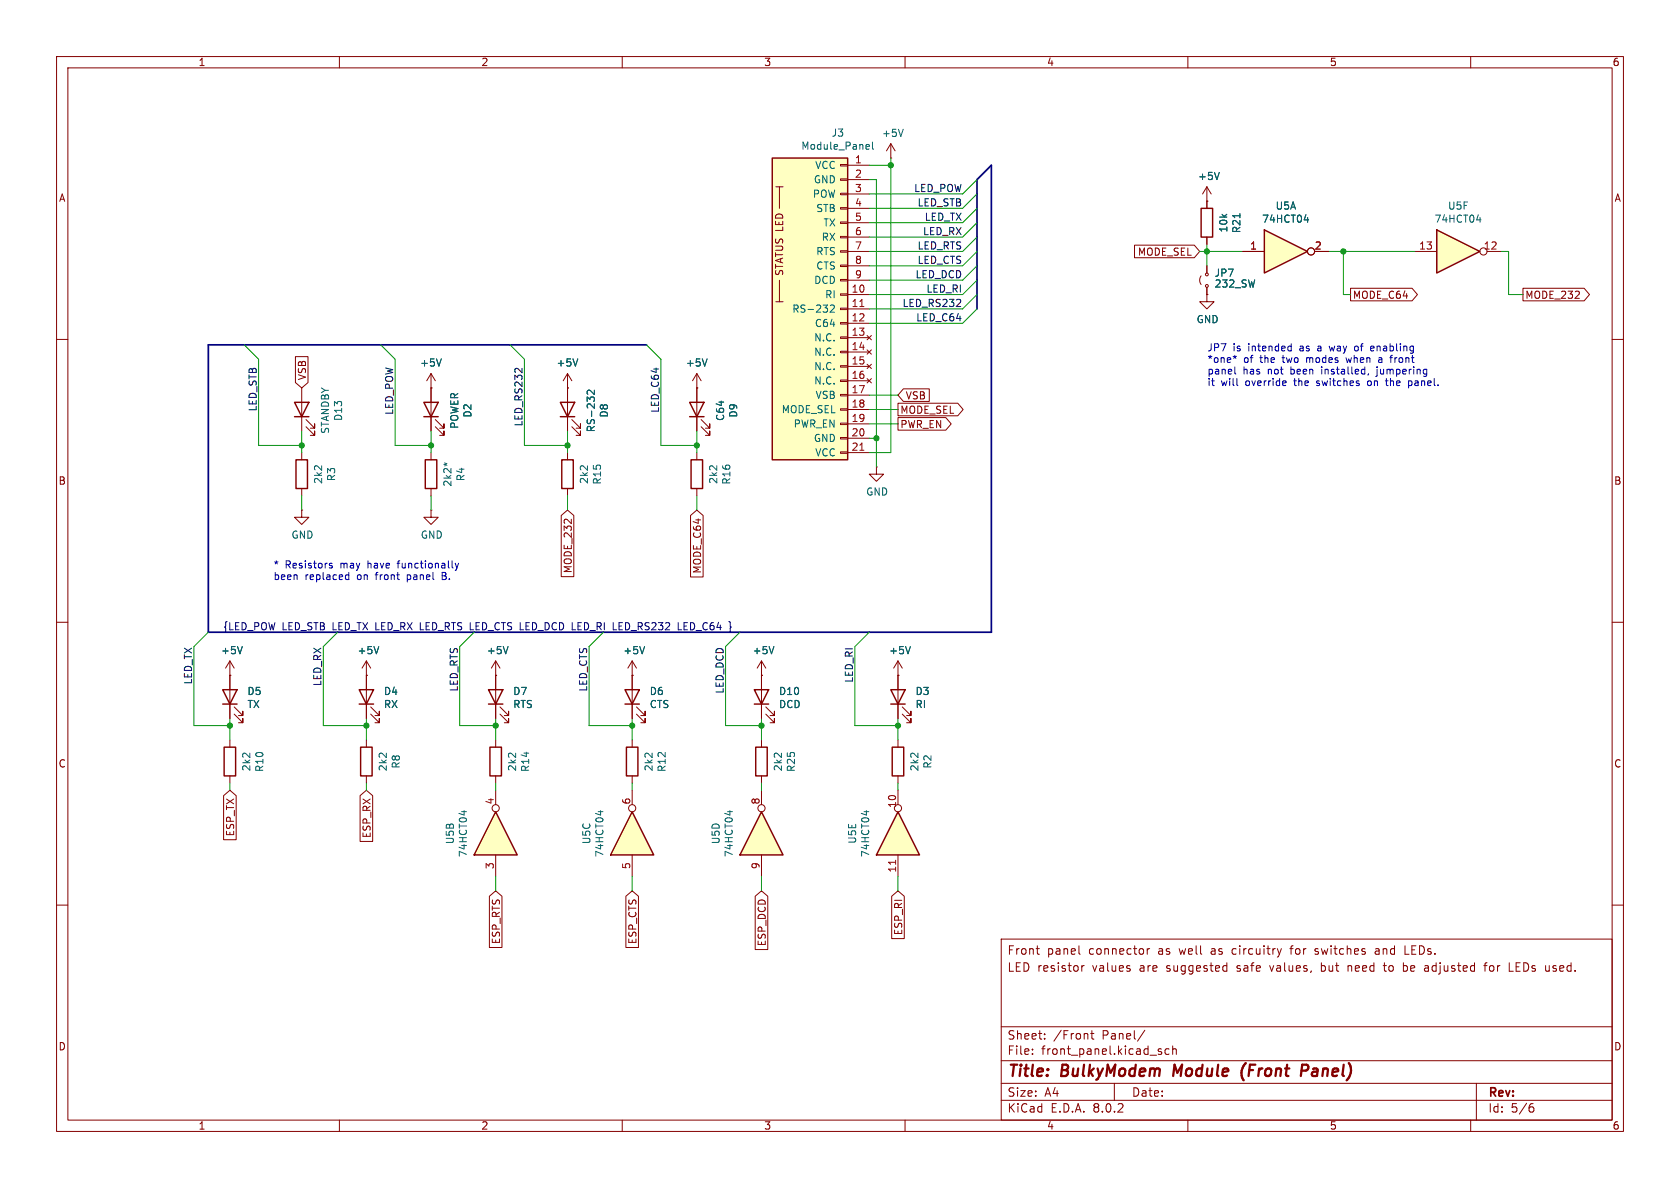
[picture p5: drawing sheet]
<svg xmlns="http://www.w3.org/2000/svg" width="297mm" height="210mm" viewBox="0 0 297 210" stroke-linecap="round" stroke-linejoin="round" font-family="sans-serif">
<g fill="none" stroke="#840000" stroke-width=".18">
<path d="M10 10h277v190h-277zM12 12h273v186h-273zM60 10v2M110 10v2M160 10v2M210 10v2M260 10v2M213.4 35.6h.1M213.4 33l-.8 1.3M213.4 33v2.6M213.4 33l.7 1.3M10 60h2"/>
<path d="M285 60h2M76.2 68.6h.1M76.2 66l-.8 1.3M76.2 66v2.6M76.2 66l.8 1.3M10 110h2M285 110h2M87.6 130.8v1.3M87.6 137.2v1.2M134.6 130.8v1.3M134.6 137.2v1.2M158.7 130.8v1.3"/>
<path d="M158.7 137.2v1.2M10 160h2M285 160h2M177 166h108v32h-108zM183.2 167.7h.5M183.5 168.6l.2 .1M190.7 168.5l.3 .2M191.2 170.7v1M191.7 170.7l-.3 .1-.2 .2M202.8 167.7v1M203.2 167.7l-.2 .1-.2 .2M216.5 170.7l.4 .1"/>
<path d="M216.9 170.2v1.5M216.9 171.6l-.4 .1M226.5 167.7l-.3 1M228 167.7h.6M232.5 168.6l.4 .1M232.7 167.7l-.2 .2 .2 .3M233.6 170.2v1.5M233.6 171.6l.1 .1M233.7 170.7l-.1 .1M238.3 170.7v1M238.5 170.7l-.2 .1M243.6 167.7l-.4 .1"/>
<path d="M243.7 168.1h-.4a.29 .29 0 0 0-.2 .3 .29 .29 0 0 0 .2 .3h.4M244.5 170.7h.6M244.7 170.2v1.3l.4 .2M248.1 170.8h.6M248.1 171.6h.6M248.4 167.2v1.5h.7M252 170.7h.3l.2 .2M252.5 171.6l-.5 .1M252.5 171.1h-.5M262.3 170.7h.6M262.9 170.2l-.4 .2v1.3M266.8 171.7h.7"/>
<path d="M60 198v2M110 198v2M160 198v2M177 194.5h108M177 191.5h108M177 187.5h108M177 181.5h108M182.5 186.3v.1M182.5 185.5v.1M184.7 183.6v.1M184.7 182.8v.1M192.8 182.7h.6"/>
<path d="M193 182.2v1.3l.4 .2M197 191.5v3M202.4 182.1l-1.3 2M205 185.9l.3 .1 .1 .2-.2 .2h-.3M205 185.4l.3 .1M206.7 185.5l-.5-.1-.2 .3v.4l.1 .2h.6M207.3 185.5l.2-.1 .4 .1 .1 .9M207.3 184.9v1.5M210 198v2M260 198v2M261 191.5v6.5M270.6 195.7h.3l.3 .3-.1 .5-.5 .1"/>
<path d="M271 195.1l-.4 .1"/>
</g>
<path d="M207.6 188.2l-.2 2M220.3 187.9a2.35 2.35 0 0 0-.4 3.1M230.2 188.2l1 .1a.58 .58 0 0 1-.4 1h-.7" fill="none" stroke="#840000" stroke-width=".4"/>
<path d="M215.6 30.5l-.5 1.2M78 63.4l-.4 1.3" fill="none" stroke="#006464" stroke-width=".18"/>
<path d="M86.6 132.1h2v5.1h-2zM133.6 132.1h2v5.1h-2zM157.7 132.1h2.1v5.1h-2.1z" fill="none" stroke="#840000" stroke-width=".25"/>
<path d="M111.8 143.5l3.8 7.6h-7.7z" fill="#ffffc2"/>
<path d="M111.8 143.5l3.8 7.6h-7.7z" fill="none" stroke="#840000" stroke-width=".25"/>
<g fill="none" stroke="#840000" stroke-width=".18">
<path d="M111.8 119.4h.1M111.8 116.8v2.6M111.8 116.8l-.8 1.3M111.8 116.8l.7 1.3M111.8 139.7v2.5M111.8 151.1v3.8"/>
<circle cx="111.8" cy="142.9" r=".63"/>
</g>
<path d="M114 114.3l-.5 1.3M105.8 143.5h.8M106.2 143.3v.8" fill="none" stroke="#006464" stroke-width=".18"/>
<path d="M134.6 143.5l3.8 7.6h-7.6z" fill="#ffffc2"/>
<path d="M39.4 121.9h2.5l-1.3 2.6zM39.4 124.5h2.5M134.6 143.5l3.8 7.6h-7.6z" fill="none" stroke="#840000" stroke-width=".25"/>
<g fill="none" stroke="#840000" stroke-width=".18">
<path d="M40.6 119.4h.1M40.6 116.8v10.2M40.6 116.8l-.7 1.3M40.6 116.8l.8 1.3M41.4 126.2l1.5 1.6v-.8v.8h-.7M41.4 125l1.5 1.5v-.8v.8h-.7M134.6 139.7v2.5M134.6 151.1v3.8"/>
<circle cx="134.6" cy="142.9" r=".63"/>
</g>
<path d="M42.8 114.3l-.4 1.3M128.6 143.5h.9M129 143.3v.8" fill="none" stroke="#006464" stroke-width=".18"/>
<path d="M136.5 27.9h13.4v53.4h-13.4z" fill="#ffffc2"/>
<g fill="none" stroke="#840000" stroke-width=".18">
<path d="M137.2 33h1.2M137.8 33v3.8M148.6 39.2h1.3v.3h-1.3zM148.6 36.7h1.3v.3h-1.3zM148.6 34.2h1.3v.2h-1.3zM148.6 31.6h1.3v.3h-1.3zM148.6 29.1h1.3v.2h-1.3zM149.9 29.2h3.8M149.9 31.8h3.8M149.9 34.3h3.8M149.9 36.8h3.8M149.9 39.4h3.8"/>
<path d="M157.5 27.9h.1M157.5 25.4l-.8 1.3M157.5 25.4v2.5M157.5 25.4l.7 1.3M137.2 53.3h1.2M137.8 49.5v3.8M148.6 59.6h1.3v.2h-1.3zM148.6 57h1.3v.3h-1.3zM148.6 54.5h1.3v.2h-1.3zM148.6 51.9h1.3v.3h-1.3zM148.6 49.4h1.3v.3h-1.3zM148.6 46.9h1.3v.2h-1.3z"/>
<path d="M148.6 44.3h1.3v.3h-1.3zM148.6 41.8h1.3v.2h-1.3zM149.9 52.1h3.8M149.9 54.6h3.8M149.9 57.2h3.8M149.9 59.7h3.8M149.9 41.9h3.8M149.9 44.5h3.8M149.9 47h3.8M149.9 49.5h3.8M153.3 59.3l.8 .8M154.1 59.3l-.8 .8"/>
<path d="M53.3 68.6v7.6M54.1 75.4l1.5 1.6v-.8v.8h-.7M54.1 74.2l1.5 1.5v-.8v.8h-.7M148.6 79.9h1.3v.2h-1.3zM148.6 77.3h1.3v.3h-1.3zM148.6 74.8h1.3v.3h-1.3zM148.6 72.3h1.3v.2h-1.3zM148.6 69.7h1.3v.3h-1.3zM148.6 67.2h1.3v.2h-1.3zM148.6 64.6h1.3v.3h-1.3zM148.6 62.1h1.3v.3h-1.3zM149.9 62.2h3.8"/>
<path d="M149.9 64.8h3.8M149.9 67.3h3.8M149.9 69.9h3.8M149.9 72.4h3.8M149.9 74.9h3.8M149.9 77.5h3.8M153.3 61.8l.8 .8M153.3 64.4l.8 .8M153.3 66.9l.8 .8M154.1 61.8l-.8 .8M154.1 64.4l-.8 .8M154.1 66.9l-.8 .8"/>
<path d="M149.9 80h3.8M134.6 119.4h.1M134.6 116.8l-.7 1.3M134.6 116.8v2.6M134.6 116.8l.8 1.3M158.7 119.4h.1M158.7 116.8l-.7 1.3M158.7 116.8v2.6M158.7 116.8l.8 1.3"/>
</g>
<path d="M136.5 27.9h13.4v53.4h-13.4zM52.1 71.1h2.5l-1.3 2.6zM52.1 73.7h2.5" fill="none" stroke="#840000" stroke-width=".25"/>
<path d="M153.3 25.5l.3 .1 .1 .2-.6 .2M153.6 26.3l-.3 .1M154.2 25.1v1.1l.2 .2M159.7 22.9l-.4 1.2M146.8 54l.5-.1 .2 .4-.8 .9h.8M136.8 114.3l-.4 1.3M160.9 114.3l-.4 1.3" fill="none" stroke="#006464" stroke-width=".18"/>
<path d="M152 54.2h.7M152 79.6h.7" fill="none" stroke="#a90000" stroke-width=".18"/>
<path d="M223.5 40.6l7.6 3.9-7.6 3.8z" fill="#ffffc2"/>
<path d="M223.5 40.6l7.6 3.9-7.6 3.8z" fill="none" stroke="#840000" stroke-width=".25"/>
<g fill="none" stroke="#840000" stroke-width=".18">
<path d="M219.7 44.5h3.8M232.4 44.5h2.5"/>
<circle cx="231.8" cy="44.4" r=".63"/>
</g>
<path d="M230.6 38.9h.8M231.2 38.4v.9" fill="none" stroke="#006464" stroke-width=".18"/>
<path d="M158.7 143.5l3.9 7.6h-7.7z" fill="#ffffc2"/>
<path d="M212.3 36.8h2.1v5.1h-2.1zM86.4 121.9h2.5l-1.3 2.6zM86.4 124.5h2.5M158.7 143.5l3.9 7.6h-7.7z" fill="none" stroke="#840000" stroke-width=".25"/>
<g fill="none" stroke="#840000" stroke-width=".18">
<path d="M213.4 35.6v1.2M213.4 41.9v1.3M87.6 119.4h.1M87.6 116.8v10.2M87.6 116.8l-.7 1.3M87.6 116.8l.8 1.3M88.4 126.2l1.5 1.6v-.8v.8h-.7M88.4 125l1.5 1.5v-.8v.8h-.7M158.7 139.7v2.5M158.7 151.1v3.8"/>
<circle cx="158.7" cy="142.9" r=".63"/>
</g>
<path d="M158.3 152.1v.7" fill="none" stroke="#a90000" stroke-width=".18"/>
<path d="M219.2 37.8v.7M89.8 114.3l-.4 1.3M152.7 143.5h.9M153.2 143.3v.8" fill="none" stroke="#006464" stroke-width=".18"/>
<path d="M254 40.6l7.6 3.9-7.6 3.8z" fill="#ffffc2"/>
<path d="M254 40.6l7.6 3.9-7.6 3.8zM74.9 71.1h2.6l-1.3 2.6zM74.9 73.7h2.6M122.2 81.3h2v5.1h-2zM63.8 132.1h2v5.1h-2z" fill="none" stroke="#840000" stroke-width=".25"/>
<g fill="none" stroke="#840000" stroke-width=".18">
<path d="M212.3 48.8l-.2 .7 .2 .8M213.4 52.1v1.2h1.2l-1.2 1.3-1.3-1.3h1.3M213.4 52.1h.1M213.4 47v1.3M213.4 50.8v1.3M250.2 44.5h3.8M262.9 44.5h2.5M76.2 68.6v7.6M77 75.4l1.5 1.6v-.8v.8h-.8M77 74.2l1.5 1.5v-.8v.8h-.8M123.2 80v1.3M123.2 86.4v1.2"/>
<path d="M64.8 130.8v1.3M64.8 137.2v1.2"/>
<circle cx="213.4" cy="50.5" r=".25"/>
<circle cx="213.4" cy="48.5" r=".25"/>
<circle cx="262.3" cy="44.4" r=".63"/>
</g>
<path d="M261 38.9h.8M261.7 38.4v.9" fill="none" stroke="#006464" stroke-width=".18"/>
<path d="M87.6 143.5l3.8 7.6h-7.6z" fill="#ffffc2"/>
<g fill="none" stroke="#840000" stroke-width=".25">
<path d="M99.1 71.1h2.5l-1.3 2.6zM99.1 73.7h2.5M121.9 71.1h2.6l-1.3 2.6zM121.9 73.7h2.6M52.3 81.3h2.1v5.1h-2.1zM75.2 81.3h2v5.1h-2zM99.3 81.3h2v5.1h-2zM39.6 132.1h2.1v5.1h-2.1zM63.5 121.9h2.5l-1.2 2.6zM63.5 124.5h2.5M110.5 121.9h2.5l-1.2 2.6zM110.5 124.5h2.5"/>
<path d="M110.7 132.1h2.1v5.1h-2.1zM133.3 121.9h2.6l-1.3 2.6zM133.3 124.5h2.6M157.5 121.9h2.5l-1.3 2.6zM157.5 124.5h2.5M87.6 143.5l3.8 7.6h-7.6z"/>
</g>
<g fill="none" stroke="#840000" stroke-width=".18">
<path d="M213.4 35.6h.1M213.4 35.6v1.2M200.6 43.3h10.5l1 1.2-1 1.1h-10.5zM213.4 52.1h.1M213.4 41.9v1.3M213.4 47v1.3M213.4 50.8v1.3M219.7 44.5h3.8M232.4 44.5h2.5M238.8 51h10.8l1 1.1-1 1.1h-10.8zM269.2 51h10.9l.9 1.1-.9 1.1h-10.9zM52.2 63h2.3v4.6l-1.2 1-1.1-1z"/>
<path d="M76.2 68.6h.1M76.2 68.6v2.5M76.2 73.7v2.5M100.3 68.6h.1M100.3 66v10.2M100.3 66l-.7 1.3M100.3 66l.8 1.3M101.1 75.4l1.5 1.6v-.8v.8h-.7M101.1 74.2l1.5 1.5v-.8v.8h-.7M123.2 68.6h.1M123.2 66v10.2M123.2 66l-.8 1.3"/>
<path d="M123.2 66l.8 1.3M124 75.4l1.5 1.6v-.8v.8h-.8M124 74.2l1.5 1.5v-.8v.8h-.8M158.7 71.3h10.6l1 1.1-1 1.1h-10.6zM158.7 73.8h8.5l1 1.1-1 1.1h-8.5zM159.7 68.7h4.6v2.3h-4.6l-1-1.1zM53.3 90.2v1.2h1.3l-1.3 1.3-1.2-1.3h1.2M53.3 90.2h.1M53.3 80v1.3M53.3 86.4v1.2M76.2 90.2v1.2h1.3l-1.3 1.3-1.3-1.3h1.3M76.2 90.2h.1"/>
<path d="M76.2 80v1.3M76.2 86.4v1.2M99.2 91.1l1.1-.9 1.1 .9v10.8h-2.2zM100.3 80v1.3M100.3 86.4v1.2M122.1 91.1l1.1-.9 1.1 .9v10.9h-2.2zM154.9 82.6v1.2h1.3l-1.3 1.3-1.2-1.3h1.2M154.9 82.6h.1M40.6 119.4h.1M40.6 119.4v2.5M64.8 119.4h.1M64.8 116.8l-.8 1.3"/>
<path d="M64.8 116.8v10.2M64.8 116.8l.7 1.3M87.6 119.4h.1M87.6 119.4v2.5M111.8 119.4h.1M111.8 119.4v7.6M134.6 119.4h.1M134.6 119.4v7.6M158.7 119.4h.1M158.7 119.4v7.6M40.6 124.5v2.5M40.6 130.8v1.3"/>
<path d="M40.6 137.2v1.2M65.5 126.2l1.6 1.6v-.8v.8h-.8M65.5 125l1.6 1.5v-.8v.8h-.8M87.6 124.5v2.5M87.6 139.7v2.5M111.8 130.8v1.3M111.8 137.2v1.2M112.5 126.2l1.5 1.6v-.8v.8h-.7M112.5 125l1.5 1.5v-.8v.8h-.7M135.4 126.2l1.5 1.6v-.8v.8h-.8M135.4 125l1.5 1.5v-.8v.8h-.8M159.5 126.2l1.5 1.6v-.8v.8h-.7"/>
<path d="M159.5 125l1.5 1.5v-.8v.8h-.7M39.5 140.7l1.1-1 1.2 1v7.7h-2.3zM63.7 140.7l1.1-1 1.1 1v8h-2.2zM86.5 158.4l1.1-.9 1.1 .9v9.1h-2.2zM87.6 151.1v3.8M110.6 158.4l1.2-.9 1.1 .9v9.1h-2.3zM133.5 158.4l1.1-.9 1.1 .9v9.5h-2.2zM157.6 158.4l1.1-.9 1.2 .9v7.5h-2.3z"/>
<circle cx="231.8" cy="44.4" r=".63"/>
<circle cx="87.6" cy="142.9" r=".63"/>
</g>
<g fill="none" stroke="#006464" stroke-width=".18">
<path d="M215.6 30.5l-.5 1.2M219.2 37.8v.7M230.6 38.9h.8M231.2 38.4v.9M78 63.4l-.4 1.3M102.1 63.4l-.4 1.3M105.1 69v.8l-.9-.8-.4 .2 .1 .5M125 63.4l-.4 1.3M78.6 81.8l.2 .3 .2-.2M42.8 114.3l-.4 1.3M67 114.3l-.5 1.3M89.8 114.3l-.4 1.3"/>
<path d="M114 114.3l-.5 1.3M136.8 114.3l-.4 1.3M160.9 114.3l-.4 1.3M81.6 143.5h.9M82 143.3v.8"/>
</g>
<path d="M169.1 54.2h.7M169.8 53v.5M91.1 65.2h.5M92.3 65.1v.8" fill="none" stroke="#0f0f0f" stroke-width=".18"/>
<path d="M108.4 111.3h.6M119.9 111.3h.6" fill="none" stroke="#000084" stroke-width=".18"/>
<g fill="none" stroke="#0000c2" stroke-width=".18">
<path d="M218 63l.3 .1M218.3 64.9v1l.2 .2M218.3 62.8v.3M218.3 63.1l-.2 .3M218.3 63.1l.2 .3M218.6 63l-.3 .1M218.7 68.1l.1 .1M227.2 67.3l.2 .3-.6 .1M227.3 68.1l-.1 .1M227.9 61.2h.4M228.3 60.8v1.2M228.3 62h-.4"/>
<path d="M235 61.2l.2 .8M238 63.2l.2 .9M239.5 61.8l.1 .2h.3M239.9 61.2h-.3l-.1 .2M241.9 67.4l-.1 .2 .1 .5M241.9 66.1l-.1 .2M242.4 62h.5M242.4 61.2h.5M242.9 61.5l-.6 .1M243.5 66.4l-.3 .1M243.5 64.9v.1M244.1 63.2l-.3 .1"/>
<path d="M244.2 63.6h-.3l-.2 .2 .1 .2 .4 .1M244.9 67.3h.5M245.1 66.9v1.1l.3 .2M245.7 63.2h.5M249 67.4l.4-.1 .2 .1M249 67.3v1.3M249.6 68l-.2 .2-.4-.1M58.3 99.9l.4 .1 .1 .2-.2 .2h-.4M58.3 99.6h.4M80.5 99.6l.3 .8M81.1 99.6l-.3 .8M61.2 102.4h.5"/>
<path d="M61.2 101.7h.5M61.7 101.2v1.3M78.2 101.2v1.3h.5M78.2 101.8h.4M80.8 100.4l-.2 .4"/>
</g>
<path d="M172.7 54.6v-22.8l2.6-2.6v82.6h-138.5v-50.8h77.5" fill="none" stroke="#000084" stroke-width=".3"/>
<g fill="none" stroke="#009600" stroke-width=".18">
<path d="M153.7 31.8h1.2v50.8M153.7 29.2h3.8M157.5 27.9v52.1h-3.8M172.7 39.4l-2.5 2.5h-16.5M172.7 36.8l-2.5 2.6h-16.5M172.7 34.3l-2.5 2.5h-16.5M172.7 31.8l-2.5 2.5h-16.5M172.7 41.9l-2.5 2.6h-16.5M172.7 49.5l-2.5 2.6h-16.5M172.7 52.1l-2.5 2.5h-16.5M172.7 54.6l-2.5 2.6h-16.5M172.7 47l-2.5 2.5h-16.5"/>
<path d="M172.7 44.5l-2.5 2.5h-16.5M212.1 44.5h7.6M213.4 43.2v3.8M234.9 44.5h15.3M237.5 44.5v7.6h1.3M265.4 44.5h1.3v7.6h2.5M43.2 61l2.5 2.5v15.2h7.6M53.3 76.2v3.8M67.3 61l2.5 2.5v15.2h6.4M76.2 76.2v3.8M90.2 61l2.5 2.5v15.2h7.6M100.3 76.2v3.8"/>
<path d="M114.3 61l2.5 2.5v15.2h6.4M123.2 76.2v3.8M153.7 77.5h1.2M153.7 69.9h5M153.7 72.4h5M153.7 74.9h5M53.3 87.6v2.6M76.2 87.6v2.6M100.3 87.6v2.6M123.2 87.6v2.6M36.8 111.8l-2.5 2.5v14h6.3M59.7 111.8l-2.6 2.5v14h7.7"/>
<path d="M83.8 111.8l-2.5 2.5v14h6.3M106.7 111.8l-2.6 2.5v14h7.7M130.8 111.8l-2.5 2.5v14h6.3M153.7 111.8l-2.6 2.5v14h7.6M40.6 127v3.8M40.6 138.4v1.3M64.8 127v3.8M64.8 138.4v1.3M87.6 127v3.8M87.6 138.4v1.3M111.8 127v3.8M111.8 138.4v1.3"/>
<path d="M134.6 127v3.8M134.6 138.4v1.3M158.7 127v3.8M158.7 138.4v1.3M87.6 154.9v2.6M111.8 154.9v2.6M134.6 154.9v2.6M158.7 154.9v2.6"/>
</g>
<g fill="#009600" stroke="#009600" stroke-width=".18">
<circle cx="134.6" cy="128.3" r=".46"/>
<circle cx="158.7" cy="128.3" r=".46"/>
<circle cx="87.6" cy="128.3" r=".46"/>
<circle cx="100.3" cy="78.7" r=".46"/>
<circle cx="123.2" cy="78.7" r=".46"/>
<circle cx="154.9" cy="77.5" r=".46"/>
<circle cx="64.8" cy="128.3" r=".46"/>
<circle cx="40.6" cy="128.3" r=".46"/>
<circle cx="237.5" cy="44.5" r=".46"/>
<circle cx="213.4" cy="44.5" r=".46"/>
<circle cx="76.2" cy="78.7" r=".46"/>
<circle cx="53.3" cy="78.7" r=".46"/>
<circle cx="111.8" cy="128.3" r=".46"/>
<circle cx="157.5" cy="29.2" r=".46"/>
</g>
<g font-size="2.8" fill="#840000">
<text x="178" y="190.9">Title:</text>
<text x="187.7" y="190.9">BulkyModem</text>
<text x="208.3" y="190.9">Module</text>
<text x="221.1" y="190.9">(Front</text>
<text x="232.4" y="190.9">Panel)</text>
</g>
<g font-size="2.1" fill="#840000">
<text x="178" y="172">LED resistor</text>
<text x="178" y="169">Front</text>
<text x="185.1" y="169">panel</text>
<text x="192.5" y="169">connector</text>
<text x="193.2" y="172">values</text>
<text x="201.6" y="172">are</text>
<text x="204.9" y="169">as</text>
<text x="206.5" y="172">suggested</text>
<text x="208.8" y="169">well</text>
<text x="214.5" y="169">as</text>
<text x="218.4" y="169">circuitry</text>
<text x="219.1" y="172">safe</text>
<text x="225.1" y="172">values,</text>
<text x="228.9" y="169">for</text>
<text x="233.3" y="169">switches</text>
<text x="234.2" y="172">but</text>
<text x="239.1" y="172">need</text>
<text x="244.1" y="169">and</text>
<text x="245.7" y="172">to</text>
<text x="249.2" y="172">be</text>
<text x="249.5" y="169">LEDs.</text>
<text x="253.2" y="172">adjusted</text>
<text x="264" y="172">for</text>
<text x="268.4" y="172">LEDs</text>
<text x="275" y="172">used.</text>
<text x="178" y="184">Sheet:</text>
<text x="186.2" y="184">/Front</text>
<text x="194.9" y="184">Panel/</text>
<text x="178" y="186.7">File:</text>
<text x="184.1" y="186.7">front_panel.kicad_sch</text>
<text x="178" y="196.9">KiCad</text>
<text x="178" y="194.1">Size:</text>
<text x="184.7" y="194.1">A4</text>
<text x="185.7" y="196.9">E.D.A.</text>
<text x="193.3" y="196.9">8.0.2</text>
<text x="200" y="194.1">Date:</text>
<text x="263" y="194.3">Rev:</text>
<text x="263" y="196.9">Id:</text>
<text x="267.1" y="196.9">5/6</text>
</g>
<g font-size="1.8" fill="#840000">
<text x="35" y="11.9">1</text>
<text x="85" y="11.9">2</text>
<text x="135" y="11.9">3</text>
<text x="185" y="11.9">4</text>
<text x="235" y="11.9">5</text>
<text x="285" y="11.9">6</text>
<text x="10.3" y="35.9">A</text>
<text x="285.3" y="35.9">A</text>
<text x="201.1" y="45.4">MODE_SEL</text>
<text x="138.7" y="48.9" transform="rotate(-90 138.7 48.9)">STATUS LED</text>
<text x="239.1" y="53">MODE_C64</text>
<text x="269.6" y="53">MODE_232</text>
<text x="54.3" y="67.3" transform="rotate(-90 54.3 67.3)">VSB</text>
<text x="160" y="70.8">VSB</text>
<text x="159.1" y="73.3">MODE_SEL</text>
<text x="159.1" y="75.9">PWR_EN</text>
<text x="10.3" y="85.9">B</text>
<text x="285.3" y="85.9">B</text>
<text x="101.3" y="101.4" transform="rotate(-90 101.3 101.4)">MODE_232</text>
<text x="124.1" y="101.5" transform="rotate(-90 124.1 101.5)">MODE_C64</text>
<text x="10.3" y="135.9">C</text>
<text x="285.3" y="135.9">C</text>
<text x="41.6" y="147.9" transform="rotate(-90 41.6 147.9)">ESP_TX</text>
<text x="65.7" y="148.2" transform="rotate(-90 65.7 148.2)">ESP_RX</text>
<text x="88.6" y="167" transform="rotate(-90 88.6 167)">ESP_RTS</text>
<text x="112.7" y="167" transform="rotate(-90 112.7 167)">ESP_CTS</text>
<text x="135.6" y="167.4" transform="rotate(-90 135.6 167.4)">ESP_DCD</text>
<text x="159.7" y="165.4" transform="rotate(-90 159.7 165.4)">ESP_RI</text>
<text x="10.3" y="185.9">D</text>
<text x="285.3" y="185.9">D</text>
<text x="35" y="199.9">1</text>
<text x="85" y="199.9">2</text>
<text x="135" y="199.9">3</text>
<text x="185" y="199.9">4</text>
<text x="235" y="199.9">5</text>
<text x="285" y="199.9">6</text>
</g>
<g font-size="1.8" fill="#006464">
<text x="141.6" y="26.7">Module_Panel</text>
<text x="146.9" y="24.4">J3</text>
<text x="155.8" y="24.4">+5V</text>
<text x="143.6" y="35.2">POW</text>
<text x="143.8" y="32.6">GND</text>
<text x="144" y="30.1">VCC</text>
<text x="211.7" y="32">+5V</text>
<text x="144.2" y="37.7">STB</text>
<text x="145.5" y="40.2">TX</text>
<text x="217.2" y="41.2" transform="rotate(-90 217.2 41.2)">10k</text>
<text x="219.5" y="41.3" transform="rotate(-90 219.5 41.3)">R21</text>
<text x="223" y="39.6">74HCT04</text>
<text x="225.4" y="37.3">U5A</text>
<text x="253.5" y="39.6">74HCT04</text>
<text x="255.9" y="37.3">U5F</text>
<text x="144.2" y="45.3">RTS</text>
<text x="144.2" y="47.9">CTS</text>
<text x="145.2" y="42.8">RX</text>
<text x="143.8" y="50.4">DCD</text>
<text x="145.8" y="52.9">RI</text>
<text x="214.6" y="49.1">JP7</text>
<text x="214.6" y="51">232_SW</text>
<text x="140" y="55.5">RS-232</text>
<text x="144" y="58">C64</text>
<text x="211.5" y="57.3">GND</text>
<text x="74.2" y="65">+5V</text>
<text x="98.3" y="65">+5V</text>
<text x="121.2" y="65">+5V</text>
<text x="143.8" y="60.6">N.C.</text>
<text x="143.8" y="63.1">N.C.</text>
<text x="143.8" y="65.6">N.C.</text>
<text x="143.8" y="68.2">N.C.</text>
<text x="144.1" y="70.7">VSB</text>
<text x="58.4" y="76.8" transform="rotate(-90 58.4 76.8)">STANDBY</text>
<text x="60.7" y="74.5" transform="rotate(-90 60.7 74.5)">D13</text>
<text x="81.2" y="75.9" transform="rotate(-90 81.2 75.9)">POWER</text>
<text x="83.5" y="73.9" transform="rotate(-90 83.5 73.9)">D2</text>
<text x="105.4" y="76.5" transform="rotate(-90 105.4 76.5)">RS-232</text>
<text x="107.7" y="73.9" transform="rotate(-90 107.7 73.9)">D8</text>
<text x="128.2" y="74.5" transform="rotate(-90 128.2 74.5)">C64</text>
<text x="130.5" y="73.9" transform="rotate(-90 130.5 73.9)">D9</text>
<text x="138.1" y="73.3">MODE_SEL</text>
<text x="140.2" y="75.8">PWR_EN</text>
<text x="143.8" y="78.3">GND</text>
<text x="144" y="80.9">VCC</text>
<text x="57.1" y="85.6" transform="rotate(-90 57.1 85.6)">2k2</text>
<text x="59.5" y="85.2" transform="rotate(-90 59.5 85.2)">R3</text>
<text x="80" y="86.1" transform="rotate(-90 80 86.1)">2k2*</text>
<text x="82.3" y="85.2" transform="rotate(-90 82.3 85.2)">R4</text>
<text x="104.1" y="85.6" transform="rotate(-90 104.1 85.6)">2k2</text>
<text x="106.5" y="85.8" transform="rotate(-90 106.5 85.8)">R15</text>
<text x="127" y="85.6" transform="rotate(-90 127 85.6)">2k2</text>
<text x="129.3" y="85.8" transform="rotate(-90 129.3 85.8)">R16</text>
<text x="153" y="87.8">GND</text>
<text x="51.4" y="95.4">GND</text>
<text x="74.3" y="95.4">GND</text>
<text x="39" y="115.8">+5V</text>
<text x="63.1" y="115.8">+5V</text>
<text x="86" y="115.8">+5V</text>
<text x="110.1" y="115.8">+5V</text>
<text x="133" y="115.8">+5V</text>
<text x="157.1" y="115.8">+5V</text>
<text x="43.6" y="123.1">D5</text>
<text x="43.6" y="125.4">TX</text>
<text x="67.8" y="123.1">D4</text>
<text x="67.8" y="125.4">RX</text>
<text x="90.6" y="123.1">D7</text>
<text x="90.6" y="125.4">RTS</text>
<text x="114.8" y="123.1">D6</text>
<text x="114.8" y="125.4">CTS</text>
<text x="137.6" y="123.1">D10</text>
<text x="137.6" y="125.4">DCD</text>
<text x="161.8" y="123.1">D3</text>
<text x="161.8" y="125.4">RI</text>
<text x="44.4" y="136.4" transform="rotate(-90 44.4 136.4)">2k2</text>
<text x="46.8" y="136.6" transform="rotate(-90 46.8 136.6)">R10</text>
<text x="68.6" y="136.4" transform="rotate(-90 68.6 136.4)">2k2</text>
<text x="70.9" y="136" transform="rotate(-90 70.9 136)">R8</text>
<text x="91.4" y="136.4" transform="rotate(-90 91.4 136.4)">2k2</text>
<text x="93.8" y="136.6" transform="rotate(-90 93.8 136.6)">R14</text>
<text x="115.6" y="136.4" transform="rotate(-90 115.6 136.4)">2k2</text>
<text x="117.9" y="136.6" transform="rotate(-90 117.9 136.6)">R12</text>
<text x="138.4" y="136.4" transform="rotate(-90 138.4 136.4)">2k2</text>
<text x="140.7" y="136.6" transform="rotate(-90 140.7 136.6)">R25</text>
<text x="162.6" y="136.4" transform="rotate(-90 162.6 136.4)">2k2</text>
<text x="164.9" y="136" transform="rotate(-90 164.9 136)">R2</text>
<text x="80.4" y="149.3" transform="rotate(-90 80.4 149.3)">U5B</text>
<text x="104.6" y="149.3" transform="rotate(-90 104.6 149.3)">U5C</text>
<text x="127.4" y="149.3" transform="rotate(-90 127.4 149.3)">U5D</text>
<text x="151.6" y="149.3" transform="rotate(-90 151.6 149.3)">U5E</text>
<text x="82.8" y="151.6" transform="rotate(-90 82.8 151.6)">74HCT04</text>
<text x="106.9" y="151.6" transform="rotate(-90 106.9 151.6)">74HCT04</text>
<text x="129.7" y="151.6" transform="rotate(-90 129.7 151.6)">74HCT04</text>
<text x="153.9" y="151.6" transform="rotate(-90 153.9 151.6)">74HCT04</text>
</g>
<g font-size="1.8" fill="#a90000">
<text x="151.1" y="29">1</text>
<text x="151.1" y="31.5">2</text>
<text x="151.1" y="34">3</text>
<text x="151.1" y="36.6">4</text>
<text x="151.1" y="39.1">5</text>
<text x="151.1" y="41.7">6</text>
<text x="151.1" y="44.2">7</text>
<text x="151.1" y="46.7">8</text>
<text x="220.9" y="44.2">1</text>
<text x="232.3" y="44.2">2</text>
<text x="250.8" y="44.2">13</text>
<text x="262.2" y="44.2">12</text>
<text x="150.5" y="51.8">10</text>
<text x="151.1" y="49.3">9</text>
<text x="150.5" y="54.4">11</text>
<text x="150.5" y="56.9">12</text>
<text x="150.5" y="59.4">13</text>
<text x="150.5" y="62">14</text>
<text x="150.5" y="64.5">15</text>
<text x="150.5" y="67.1">16</text>
<text x="150.5" y="69.6">17</text>
<text x="150.5" y="72.1">18</text>
<text x="150.5" y="74.7">19</text>
<text x="150.5" y="77.2">20</text>
<text x="150.5" y="79.8">21</text>
<text x="87.4" y="142.3" transform="rotate(-90 87.4 142.3)">4</text>
<text x="111.5" y="142.3" transform="rotate(-90 111.5 142.3)">6</text>
<text x="134.4" y="142.3" transform="rotate(-90 134.4 142.3)">8</text>
<text x="158.5" y="142.9" transform="rotate(-90 158.5 142.9)">10</text>
<text x="87.4" y="153.7" transform="rotate(-90 87.4 153.7)">3</text>
<text x="111.5" y="153.7" transform="rotate(-90 111.5 153.7)">5</text>
<text x="134.4" y="153.7" transform="rotate(-90 134.4 153.7)">9</text>
<text x="158.5" y="154.3" transform="rotate(-90 158.5 154.3)">11</text>
</g>
<g font-size="1.8" fill="#0f0f0f">
<text x="161.5" y="34">LED_POW</text>
<text x="162.1" y="36.6">LED_STB</text>
<text x="163.1" y="41.6">LED_RX</text>
<text x="163.4" y="39.1">LED_TX</text>
<text x="162.1" y="44.2">LED_RTS</text>
<text x="162.1" y="46.7">LED_CTS</text>
<text x="161.8" y="49.3">LED_DCD</text>
<text x="163.7" y="51.8">LED_RI</text>
<text x="159.5" y="54.3">LED_RS232</text>
<text x="161.9" y="56.9">LED_C64</text>
<text x="45.5" y="72.8" transform="rotate(-90 45.5 72.8)">LED_STB</text>
<text x="69.6" y="73.4" transform="rotate(-90 69.6 73.4)">LED_POW</text>
<text x="92.4" y="75.5" transform="rotate(-90 92.4 75.5)">LED_RS232</text>
<text x="116.6" y="73.1" transform="rotate(-90 116.6 73.1)">LED_C64</text>
<text x="34" y="121.1" transform="rotate(-90 34 121.1)">LED_TX</text>
<text x="56.9" y="121.4" transform="rotate(-90 56.9 121.4)">LED_RX</text>
<text x="81" y="122.4" transform="rotate(-90 81 122.4)">LED_RTS</text>
<text x="103.9" y="122.4" transform="rotate(-90 103.9 122.4)">LED_CTS</text>
<text x="128" y="122.7" transform="rotate(-90 128 122.7)">LED_DCD</text>
<text x="150.9" y="120.8" transform="rotate(-90 150.9 120.8)">LED_RI</text>
</g>
<g font-size="1.8" fill="#0000c2">
<text x="213.4" y="62.2">JP7</text>
<text x="213.4" y="64.2">*one*</text>
<text x="218" y="62.2">is</text>
<text x="219.9" y="64.2">of</text>
<text x="220.8" y="62.2">intended</text>
<text x="222.9" y="64.2">the</text>
<text x="227" y="64.2">two</text>
<text x="230.1" y="62.2">as</text>
<text x="231.4" y="64.2">modes</text>
<text x="233.4" y="62.2">a</text>
<text x="235.7" y="62.2">way</text>
<text x="238.7" y="64.2">when</text>
<text x="240.3" y="62.2">of</text>
<text x="243.4" y="62.2">enabling</text>
<text x="244.6" y="64.2">a</text>
<text x="246.9" y="64.2">front</text>
<text x="213.4" y="66.3">panel</text>
<text x="213.4" y="68.3">it</text>
<text x="215.9" y="68.3">will</text>
<text x="219.7" y="66.3">has</text>
<text x="220.3" y="68.3">override</text>
<text x="224.2" y="66.3">not</text>
<text x="228.4" y="66.3">been</text>
<text x="229.1" y="68.3">the</text>
<text x="233.2" y="68.3">switches</text>
<text x="234.1" y="66.3">installed,</text>
<text x="242.4" y="68.3">on</text>
<text x="244.1" y="66.3">jumpering</text>
<text x="245.9" y="68.3">the</text>
<text x="250" y="68.3">panel.</text>
<text x="48.3" y="100.6">*</text>
<text x="50.4" y="100.6">Resistors</text>
<text x="60.3" y="100.6">may</text>
<text x="65.3" y="100.6">have</text>
<text x="70.8" y="100.6">functionally</text>
<text x="48.3" y="102.6">been</text>
<text x="53.9" y="102.6">replaced</text>
<text x="63.2" y="102.6">on</text>
<text x="66.7" y="102.6">front</text>
<text x="72.4" y="102.6">panel</text>
<text x="78.8" y="102.6">B.</text>
</g>
<g font-size="1.8" fill="#000084">
<text x="39.4" y="111.5">{LED_POW</text>
<text x="49.9" y="111.5">LED_STB LED_TX LED_RX LED_RTS LED_CTS LED_DCD LED_RI</text>
<text x="109.6" y="111.5">LED_RS232</text>
<text x="121.3" y="111.5">LED_C64</text>
</g>
</svg>
